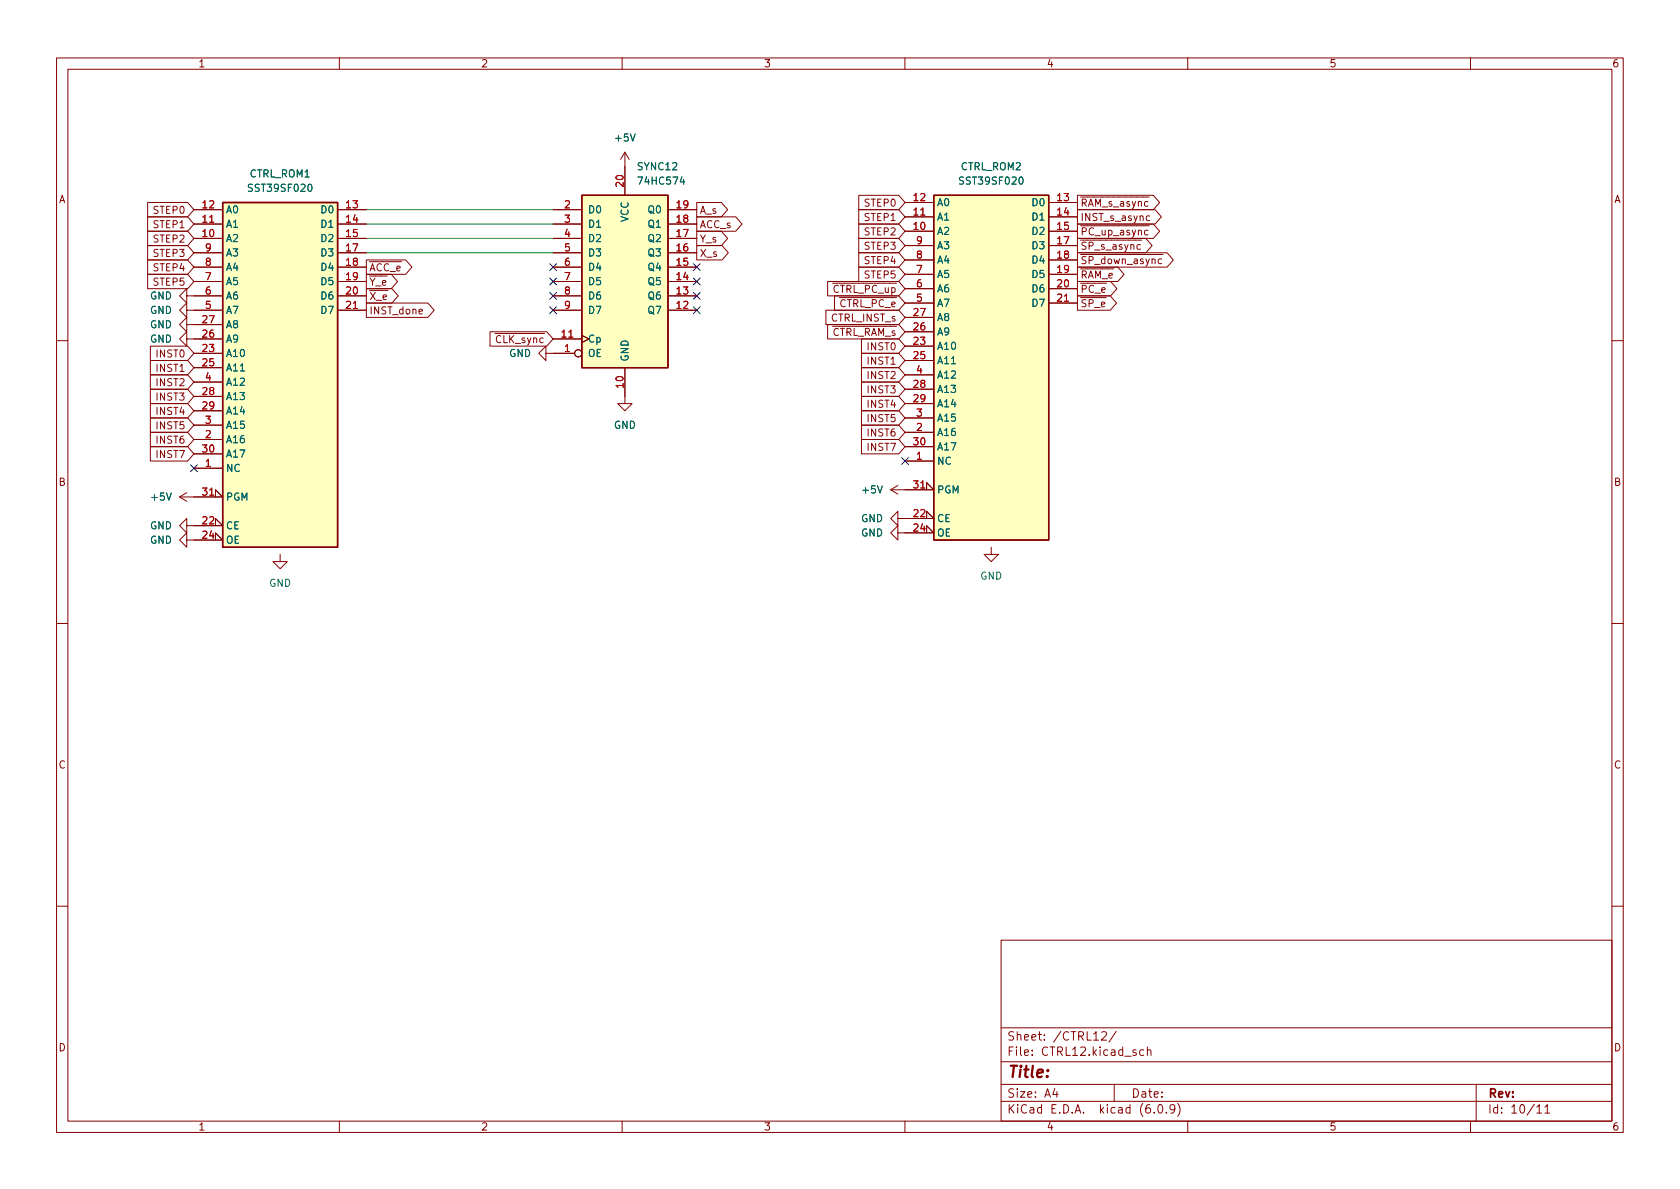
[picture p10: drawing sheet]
<svg xmlns="http://www.w3.org/2000/svg" width="297mm" height="210mm" viewBox="0 0 297 210" stroke-linecap="round" stroke-linejoin="round" font-family="sans-serif">
<g fill="none" stroke="#840000" stroke-width=".18">
<path d="M10 10.2h277v190.1h-277zM12 12.2h273v186.1h-273zM60 10.2v2M110 10.2v2M160 10.2v2M210 10.2v2M260 10.2v2M26.1 38.3h7.1l1.1 1.3-1.1 1.3h-7.1zM26.1 35.8h7.1l1.1 1.3-1.1 1.2h-7.1zM34.3 39.6h5.1M34.3 37.1h5.1M59.7 39.6h5.1"/>
<path d="M59.7 37.1h5.1M97.8 39.6h5.1M97.8 37.1h5.1M110.5 26.9l-.8 1.3M110.5 26.9v7.6M110.5 26.9l.8 1.3M118.1 39.6h5.1M118.1 37.1h5.1M123.2 35.8h4.3l1.2 1.3-1.2 1.2h-4.3zM123.2 38.3h6.9l1.1 1.3-1.1 1.3h-6.9zM151.8 34.5h7.1l1.1 1.3-1.1 1.3h-7.1zM151.8 39.6h7.1l1.1 1.3-1.1 1.3h-7.1z"/>
<path d="M151.8 37.1h7.1l1.1 1.2-1.1 1.3h-7.1zM160 38.3h5.1M160 35.8h5.1M185.4 38.3h5.1M185.4 35.8h5.1M190.5 34.5h13.4l1.1 1.3-1.1 1.3h-13.4zM190.5 39.6h13.4l1.1 1.3-1.1 1.3h-13.4zM190.5 37.1h13.7l1.1 1.2-1.1 1.3h-13.7zM203.3 38.2h-.4l-.2 .2 .1 .6h.5M26.1 40.9h7.1l1.1 1.3-1.1 1.2h-7.1zM26.1 46h7.1l1.1 1.2-1.1 1.3h-7.1zM26.1 43.4h7.1l1.1 1.3-1.1 1.3h-7.1z"/>
<path d="M26.1 48.5h7.1l1.1 1.3-1.1 1.2h-7.1zM33 57.4v-1.3l-1.3 1.3 1.3 1.3v-1.3h6.4M33 52.3v-1.3l-1.3 1.3 1.3 1.3v-1.3h6.4M33 54.9v-1.3l-1.3 1.3 1.3 1.2v-1.2h6.4M33 59.9v-1.2l-1.3 1.2 1.3 1.3v-1.3h6.4M34.3 49.8h5.1M34.3 47.2h5.1M34.3 44.7h5.1M34.3 42.2h5.1M59.7 54.9h5.1M59.7 52.3h5.1M59.7 49.8h5.1"/>
<path d="M59.7 47.2h5.1M59.7 44.7h5.1M59.7 42.2h5.1M64.8 51h4.5l1.1 1.3-1.1 1.3h-4.5zM64.8 48.5h4.4l1.1 1.3-1.1 1.2h-4.4zM64.8 53.6h10.9l1.1 1.3-1.1 1.2h-10.9zM64.8 46h6.9l1.1 1.2-1.1 1.3h-6.9zM86.6 58.7h10.1l1.1 1.2-1.1 1.3h-10.1zM97.8 59.9h5.1M97.8 54.9h5.1M97.8 52.3h5.1M97.8 49.8h5.1"/>
<path d="M97.8 47.2h5.1M97.8 44.7h5.1M97.8 42.2h5.1M102.9 59.3l1.2 .6-1.2 .7M118.1 54.9h5.1M118.1 52.3h5.1M118.1 49.8h5.1M118.1 47.2h5.1M118.1 44.7h5.1M118.1 42.2h5.1M123.2 40.9h4.3l1.2 1.3-1.2 1.2h-4.3zM123.2 43.4h4.5l1.1 1.3-1.1 1.3h-4.5z"/>
<path d="M146 54.9h12.9l1.1 1.2-1.1 1.3h-12.9zM146.3 57.4h12.6l1.1 1.3-1.1 1.2h-12.6zM146.3 49.8h12.6l1.1 1.2-1.1 1.3h-12.6zM147.5 52.3h11.4l1.1 1.3-1.1 1.3h-11.4zM151.8 42.2h7.1l1.1 1.2-1.1 1.3h-7.1zM151.8 44.7h7.1l1.1 1.3-1.1 1.2h-7.1zM151.8 47.2h7.1l1.1 1.3-1.1 1.3h-7.1zM152.3 59.9h6.6l1.1 1.3-1.1 1.3h-6.6zM160 40.9h5.1M160 43.4h5.1M160 46h5.1M160 48.5h5.1"/>
<path d="M160 51h5.1M160 53.6h5.1M160 58.7h5.1M160 56.1h5.1M185.4 40.9h5.1M185.4 43.4h5.1M185.4 46h5.1M185.4 48.5h5.1M185.4 51h5.1M185.4 53.6h5.1M190.5 49.8h5.9l1.1 1.2-1.1 1.3h-5.9zM190.5 52.3h5.8l1.1 1.3-1.1 1.3h-5.8z"/>
<path d="M190.5 47.2h7.1l1.1 1.3-1.1 1.3h-7.1zM190.5 42.2h12.1l1.1 1.2-1.1 1.3h-12.1zM190.5 44.7h15.8l1.2 1.3-1.2 1.2h-15.8zM10 60.2h2M26.6 76.4h6.6l1.1 1.3-1.1 1.3h-6.6zM26.6 66.3h6.6l1.1 1.3-1.1 1.2h-6.6zM26.6 71.4h6.6l1.1 1.2-1.1 1.3h-6.6zM26.6 63.7h6.6l1.1 1.3-1.1 1.3h-6.6zM26.6 61.2h6.6l1.1 1.3-1.1 1.2h-6.6zM26.6 68.8h6.6l1.1 1.3-1.1 1.3h-6.6zM26.6 73.9h6.6l1.1 1.3-1.1 1.2h-6.6zM26.6 79h6.6l1.1 1.3-1.1 1.2h-6.6z"/>
<path d="M34.3 62.5h5.1M34.3 77.7h5.1M34.3 65h5.1M34.3 70.1h5.1M34.3 72.6h5.1M34.3 75.2h5.1M34.3 67.6h5.1M96.5 62.5v-1.3l-1.3 1.3 1.3 1.2v-1.2h5.1M110.5 65v6.4h1.3l-1.3 1.2-1.3-1.2h1.3M152.3 70.1h6.6l1.1 1.3-1.1 1.2h-6.6zM152.3 65h6.6l1.1 1.3-1.1 1.3h-6.6zM152.3 62.5h6.6l1.1 1.2-1.1 1.3h-6.6z"/>
<path d="M152.3 72.6h6.6l1.1 1.3-1.1 1.3h-6.6zM152.3 67.6h6.6l1.1 1.2-1.1 1.3h-6.6zM152.3 75.2h6.6l1.1 1.2-1.1 1.3h-6.6zM152.3 77.7h6.6l1.1 1.3-1.1 1.3h-6.6zM160 76.4h5.1M160 61.2h5.1M160 63.7h5.1M160 68.8h5.1M160 71.4h5.1M160 73.9h5.1M160 79h5.1M160 66.3h5.1"/>
<path d="M285 60.2h2M31.7 87.9h7.7l-1.3-1.3v1.3M31.7 87.9l1.3 .7M33 93v-1.3l-1.3 1.3 1.3 1.2v-1.2h6.4l-1.3-1.3v1.3M33 95.5v-1.3l-1.3 1.3 1.3 1.3v-1.3h6.4l-1.3-1.3v1.3M33 87.1l-1.3 .8M34.3 82.8h5.1M34.3 80.3h5.1M49.5 98v1.3h1.3l-1.3 1.3-1.2-1.3h1.2M157.5 86.6h7.6l-1.3-1.3v1.3M157.5 86.6l1.2 .8M158.7 94.2v-1.2l-1.2 1.2 1.2 1.3v-1.3h6.4l-1.3-1.2v1.2"/>
<path d="M158.7 91.7v-1.3l-1.2 1.3 1.2 1.3v-1.3h6.4l-1.3-1.3v1.3M158.7 85.8l-1.2 .8M160 81.5h5.1M175.3 96.8v1.2h1.2l-1.2 1.3-1.3-1.3h1.3M10 110.2h2M285 110.2h2M10 160.2h2M177 166.3h108v32h-108zM285 160.2h2M60 198.3v2M110 198.3v2M160 198.3v2"/>
<path d="M177 194.8h108M177 191.8h108M177 187.8h108M177 181.8h108M186.5 192.5l-.4 1h1M186.9 193v1M194.8 182.6l.6-.2 .2 .2v.3l-.9 1h.9M197 191.8v3M197.4 182.4l-1.3 1.9M200.9 185.7l-.4-.1-.2 .2 .1 .3 .5 .1v.4h-.6M202.2 185.7l-.4-.1-.3 .3v.4l.1 .3h.6M202.9 185.8l.2-.2 .3 .1 .1 .9"/>
<path d="M202.9 185.1v1.5M204.1 196.7v.1M204.9 195.4l.2-.1a.81 .81 0 0 1 .6 .7 .81 .81 0 0 1-.3 .8h-.2a.81 .81 0 0 1-.6-.6 .81 .81 0 0 1 .3-.8zM206.2 196.7v.1M207.7 196l-.3 .3h-.3l-.2-.3 .1-.6 .4-.1 .2 .2a.99 .99 0 0 1-.3 1.3h-.3M208.2 195.1a1.72 1.72 0 0 1 0 2.3M210 198.3v2M260 198.3v2M261 191.8v6.5M271.7 195.8l.5-.5v1.5M271.7 196.8h.9M273.1 195.8l.5-.5v1.5"/>
<path d="M273.1 196.8h.9"/>
<circle cx="102.2" cy="62.5" r=".63"/>
</g>
<g fill="#ffffc2" stroke="#ffffc2" stroke-width=".18">
<path d="M102.9 34.5h15.2v30.5h-15.2z"/>
<path d="M165.1 34.5h20.3v61h-20.3z"/>
<path d="M39.4 35.8h20.3v61h-20.3z"/>
</g>
<path d="M39.4 35.8h20.3v61h-20.3zM102.9 34.5h15.2v30.5h-15.2zM165.1 34.5h20.3v61h-20.3z" fill="none" stroke="#840000" stroke-width=".25"/>
<path d="M64.8 39.6h33M64.8 37.1h33M64.8 42.2h33M64.8 44.7h33" fill="none" stroke="#009600" stroke-width=".18"/>
<g fill="none" stroke="#000084" stroke-width=".18">
<path d="M97.2 46.6l1.2 1.2M97.2 51.7l1.2 1.2M97.2 54.2l1.2 1.3M97.2 49.2l1.2 1.2M98.4 46.6l-1.2 1.2M98.4 51.7l-1.2 1.2M98.4 54.2l-1.2 1.3M98.4 49.2l-1.2 1.2M122.6 46.6l1.2 1.2M122.6 49.2l1.2 1.2M122.6 51.7l1.2 1.2M122.6 54.2l1.2 1.3"/>
<path d="M123.8 46.6l-1.2 1.2M123.8 49.2l-1.2 1.2M123.8 51.7l-1.2 1.2M123.8 54.2l-1.2 1.3M33.7 82.2l1.2 1.2M34.9 82.2l-1.2 1.2M159.4 80.9l1.2 1.2M160.6 80.9l-1.2 1.2"/>
</g>
<text font-size="2.8" fill="#840000" x="178" y="190.6">Title:</text>
<g font-size="2.1" fill="#840000">
<text x="178" y="184">Sheet: /CTRL12/</text>
<text x="178" y="186.7">File: CTRL12.kicad_sch</text>
<text x="178" y="196.9">KiCad E.D.A. kicad (6.0.9)</text>
<text x="178" y="194.1">Size: A4</text>
<text x="200" y="194.1">Date:</text>
<text x="263" y="194.1">Rev:</text>
<text x="263" y="196.9">Id: 10/11</text>
</g>
<g font-size="1.8" fill="#840000">
<text x="35" y="11.9">1</text>
<text x="85" y="11.9">2</text>
<text x="135" y="11.9">3</text>
<text x="185" y="11.9">4</text>
<text x="235" y="11.9">5</text>
<text x="285" y="11.9">6</text>
<text x="10.3" y="35.9">A</text>
<text x="285.3" y="35.9">A</text>
<text x="27.3" y="40.3">STEP1</text>
<text x="27.3" y="37.8">STEP0</text>
<text x="123.7" y="37.8">A_s</text>
<text x="123.7" y="40.3">ACC_s</text>
<text x="153" y="36.5">STEP0</text>
<text x="153" y="41.6">STEP2</text>
<text x="153" y="39.1">STEP1</text>
<text x="191" y="36.5">~{RAM_s_async}</text>
<text x="191" y="41.6">~{PC_up_async}</text>
<text x="191" y="39.1">INST_s_async</text>
<text x="27.3" y="42.9">STEP2</text>
<text x="27.3" y="48">STEP4</text>
<text x="27.3" y="45.4">STEP3</text>
<text x="65.2" y="48">~{ACC_e}</text>
<text x="123.7" y="42.9">Y_s</text>
<text x="123.7" y="45.4">X_s</text>
<text x="153" y="44.2">STEP3</text>
<text x="153" y="46.7">STEP4</text>
<text x="191" y="44.2">~{SP_s_async}</text>
<text x="191" y="46.7">~{SP_down_async}</text>
<text x="27.3" y="50.5">STEP5</text>
<text x="65.2" y="53">~{X_e}</text>
<text x="65.2" y="50.5">~{Y_e}</text>
<text x="145.9" y="51.8">~{CTRL_PC_up}</text>
<text x="153" y="49.2">STEP5</text>
<text x="191" y="51.8">~{PC_e}</text>
<text x="191" y="49.2">~{RAM_e}</text>
<text x="65.2" y="55.6">INST_done</text>
<text x="145.5" y="59.4">~{CTRL_RAM_s}</text>
<text x="146.9" y="56.9">CTRL_INST_s</text>
<text x="147.1" y="54.3">~{CTRL_PC_e}</text>
<text x="191" y="54.3">~{SP_e}</text>
<text x="27.8" y="65.7">INST1</text>
<text x="27.8" y="63.2">INST0</text>
<text x="86.3" y="60.7">~{CLK_sync}</text>
<text x="153.6" y="64.5">INST1</text>
<text x="153.6" y="61.9">INST0</text>
<text x="27.8" y="68.3">INST2</text>
<text x="27.8" y="70.8">INST3</text>
<text x="153.6" y="67">INST2</text>
<text x="153.6" y="69.6">INST3</text>
<text x="27.8" y="73.4">INST4</text>
<text x="27.8" y="75.9">INST5</text>
<text x="153.6" y="72.1">INST4</text>
<text x="153.6" y="74.6">INST5</text>
<text x="153.6" y="77.2">INST6</text>
<text x="27.8" y="78.4">INST6</text>
<text x="27.8" y="81">INST7</text>
<text x="153.6" y="79.7">INST7</text>
<text x="10.3" y="85.9">B</text>
<text x="285.3" y="85.9">B</text>
<text x="10.3" y="135.9">C</text>
<text x="285.3" y="135.9">C</text>
<text x="10.3" y="185.9">D</text>
<text x="285.3" y="185.9">D</text>
<text x="35" y="199.9">1</text>
<text x="85" y="199.9">2</text>
<text x="135" y="199.9">3</text>
<text x="185" y="199.9">4</text>
<text x="235" y="199.9">5</text>
<text x="285" y="199.9">6</text>
</g>
<g font-size="1.8" fill="#006464">
<text x="108.9" y="25">+5V</text>
<text x="44.1" y="31.4">CTRL_ROM1</text>
<text x="44.2" y="33.9">SST39SF020</text>
<text x="112.8" y="30.1">SYNC12</text>
<text x="113.2" y="32.6">74HC574</text>
<text x="169.9" y="30.1">CTRL_ROM2</text>
<text x="170" y="32.6">SST39SF020</text>
<text x="39.9" y="40.3">A1</text>
<text x="39.9" y="37.7">A0</text>
<text x="56.9" y="37.7">D0</text>
<text x="56.9" y="40.3">D1</text>
<text x="103.9" y="37.7">D0</text>
<text x="103.9" y="40.3">D1</text>
<text x="111.1" y="39.3" transform="rotate(-90 111.1 39.3)">VCC</text>
<text x="114.7" y="40.3">Q1</text>
<text x="114.7" y="37.7">Q0</text>
<text x="165.6" y="41.5">A2</text>
<text x="165.6" y="39">A1</text>
<text x="165.6" y="36.4">A0</text>
<text x="182.7" y="36.4">D0</text>
<text x="182.7" y="39">D1</text>
<text x="182.7" y="41.5">D2</text>
<text x="39.9" y="42.8">A2</text>
<text x="39.9" y="47.9">A4</text>
<text x="39.9" y="45.3">A3</text>
<text x="56.9" y="42.8">D2</text>
<text x="56.9" y="45.3">D3</text>
<text x="56.9" y="47.9">D4</text>
<text x="103.9" y="42.8">D2</text>
<text x="103.9" y="45.3">D3</text>
<text x="103.9" y="47.9">D4</text>
<text x="114.7" y="47.9">Q4</text>
<text x="114.7" y="45.3">Q3</text>
<text x="114.7" y="42.8">Q2</text>
<text x="165.6" y="46.6">A4</text>
<text x="165.6" y="44.1">A3</text>
<text x="182.7" y="44.1">D3</text>
<text x="182.7" y="46.6">D4</text>
<text x="26.5" y="53">GND</text>
<text x="39.9" y="53">A6</text>
<text x="39.9" y="50.4">A5</text>
<text x="56.9" y="50.4">D5</text>
<text x="56.9" y="53">D6</text>
<text x="103.9" y="50.4">D5</text>
<text x="103.9" y="53">D6</text>
<text x="114.7" y="53">Q6</text>
<text x="114.7" y="50.4">Q5</text>
<text x="165.6" y="51.7">A6</text>
<text x="165.6" y="49.1">A5</text>
<text x="182.7" y="49.1">D5</text>
<text x="182.7" y="51.7">D6</text>
<text x="26.5" y="58">GND</text>
<text x="26.5" y="55.5">GND</text>
<text x="39.9" y="58">A8</text>
<text x="39.9" y="55.5">A7</text>
<text x="56.9" y="55.5">D7</text>
<text x="103.9" y="55.5">D7</text>
<text x="114.7" y="55.5">Q7</text>
<text x="165.6" y="59.3">A9</text>
<text x="165.6" y="56.8">A8</text>
<text x="165.6" y="54.2">A7</text>
<text x="182.7" y="54.2">D7</text>
<text x="26.5" y="60.6">GND</text>
<text x="39.9" y="63.1">A10</text>
<text x="39.9" y="65.7">A11</text>
<text x="39.9" y="60.6">A9</text>
<text x="90" y="63.1">GND</text>
<text x="103.9" y="63.1">OE</text>
<text x="103.9" y="60.6">Cp</text>
<text x="111.1" y="64" transform="rotate(-90 111.1 64)">GND</text>
<text x="165.6" y="61.8">A10</text>
<text x="165.6" y="64.4">A11</text>
<text x="39.9" y="70.7">A13</text>
<text x="39.9" y="68.2">A12</text>
<text x="165.6" y="69.5">A13</text>
<text x="165.6" y="66.9">A12</text>
<text x="39.9" y="73.3">A14</text>
<text x="39.9" y="75.8">A15</text>
<text x="108.5" y="75.8">GND</text>
<text x="165.6" y="77.1">A16</text>
<text x="165.6" y="72">A14</text>
<text x="165.6" y="74.5">A15</text>
<text x="39.9" y="83.4">NC</text>
<text x="39.9" y="78.4">A16</text>
<text x="39.9" y="80.9">A17</text>
<text x="165.6" y="82.2">NC</text>
<text x="165.6" y="79.6">A17</text>
<text x="26.9" y="88.5">+5V</text>
<text x="39.9" y="88.5">PGM</text>
<text x="152.6" y="87.2">+5V</text>
<text x="165.6" y="87.2">PGM</text>
<text x="26.5" y="93.6">GND</text>
<text x="39.9" y="93.6">CE</text>
<text x="152.2" y="94.9">GND</text>
<text x="152.2" y="92.3">GND</text>
<text x="165.6" y="92.3">CE</text>
<text x="165.6" y="94.9">OE</text>
<text x="26.5" y="96.1">GND</text>
<text x="39.9" y="96.1">OE</text>
<text x="47.6" y="103.8">GND</text>
<text x="173.3" y="102.5">GND</text>
</g>
<g font-size="1.8" fill="#a90000">
<text x="110.2" y="33" transform="rotate(-90 110.2 33)">20</text>
<text x="161.6" y="35.6">12</text>
<text x="187" y="35.6">13</text>
<text x="35.8" y="41.9">10</text>
<text x="35.8" y="39.4">11</text>
<text x="35.8" y="36.8">12</text>
<text x="61.2" y="36.8">13</text>
<text x="61.2" y="39.4">14</text>
<text x="61.2" y="41.9">15</text>
<text x="99.8" y="36.8">2</text>
<text x="99.8" y="39.4">3</text>
<text x="99.8" y="41.9">4</text>
<text x="119.7" y="41.9">17</text>
<text x="119.7" y="39.4">18</text>
<text x="119.7" y="36.8">19</text>
<text x="161.6" y="40.6">10</text>
<text x="161.6" y="38.1">11</text>
<text x="187" y="38.1">14</text>
<text x="187" y="40.6">15</text>
<text x="36.3" y="47">8</text>
<text x="36.3" y="44.4">9</text>
<text x="61.2" y="44.4">17</text>
<text x="61.2" y="47">18</text>
<text x="99.8" y="44.4">5</text>
<text x="99.8" y="47">6</text>
<text x="119.7" y="47">15</text>
<text x="119.7" y="44.4">16</text>
<text x="162.1" y="45.7">8</text>
<text x="162.1" y="43.2">9</text>
<text x="187" y="43.2">17</text>
<text x="187" y="45.7">18</text>
<text x="36.3" y="52.1">6</text>
<text x="36.3" y="49.5">7</text>
<text x="61.2" y="49.5">19</text>
<text x="61.2" y="52.1">20</text>
<text x="99.8" y="49.5">7</text>
<text x="99.8" y="52.1">8</text>
<text x="119.7" y="52.1">13</text>
<text x="119.7" y="49.5">14</text>
<text x="162.1" y="53.3">5</text>
<text x="162.1" y="50.8">6</text>
<text x="162.1" y="48.3">7</text>
<text x="187" y="48.3">19</text>
<text x="187" y="50.8">20</text>
<text x="187" y="53.3">21</text>
<text x="35.8" y="59.7">26</text>
<text x="35.8" y="57.1">27</text>
<text x="36.3" y="54.6">5</text>
<text x="61.2" y="54.6">21</text>
<text x="99.3" y="59.7">11</text>
<text x="99.8" y="54.6">9</text>
<text x="119.7" y="54.6">12</text>
<text x="161.6" y="58.4">26</text>
<text x="161.6" y="55.9">27</text>
<text x="35.8" y="62.2">23</text>
<text x="35.8" y="64.8">25</text>
<text x="99.8" y="62.2">1</text>
<text x="161.6" y="61">23</text>
<text x="161.6" y="63.5">25</text>
<text x="35.8" y="69.8">28</text>
<text x="36.3" y="67.3">4</text>
<text x="110.2" y="68.5" transform="rotate(-90 110.2 68.5)">10</text>
<text x="161.6" y="68.6">28</text>
<text x="161.6" y="71.1">29</text>
<text x="162.1" y="66">4</text>
<text x="35.8" y="72.4">29</text>
<text x="36.3" y="77.5">2</text>
<text x="36.3" y="74.9">3</text>
<text x="162.1" y="76.2">2</text>
<text x="162.1" y="73.7">3</text>
<text x="35.8" y="80">30</text>
<text x="36.3" y="82.5">1</text>
<text x="161.6" y="78.7">30</text>
<text x="162.1" y="81.3">1</text>
<text x="35.8" y="87.6">31</text>
<text x="161.6" y="86.4">31</text>
<text x="35.8" y="92.7">22</text>
<text x="35.8" y="95.2">24</text>
<text x="161.6" y="91.4">22</text>
<text x="161.6" y="94">24</text>
</g>
</svg>
